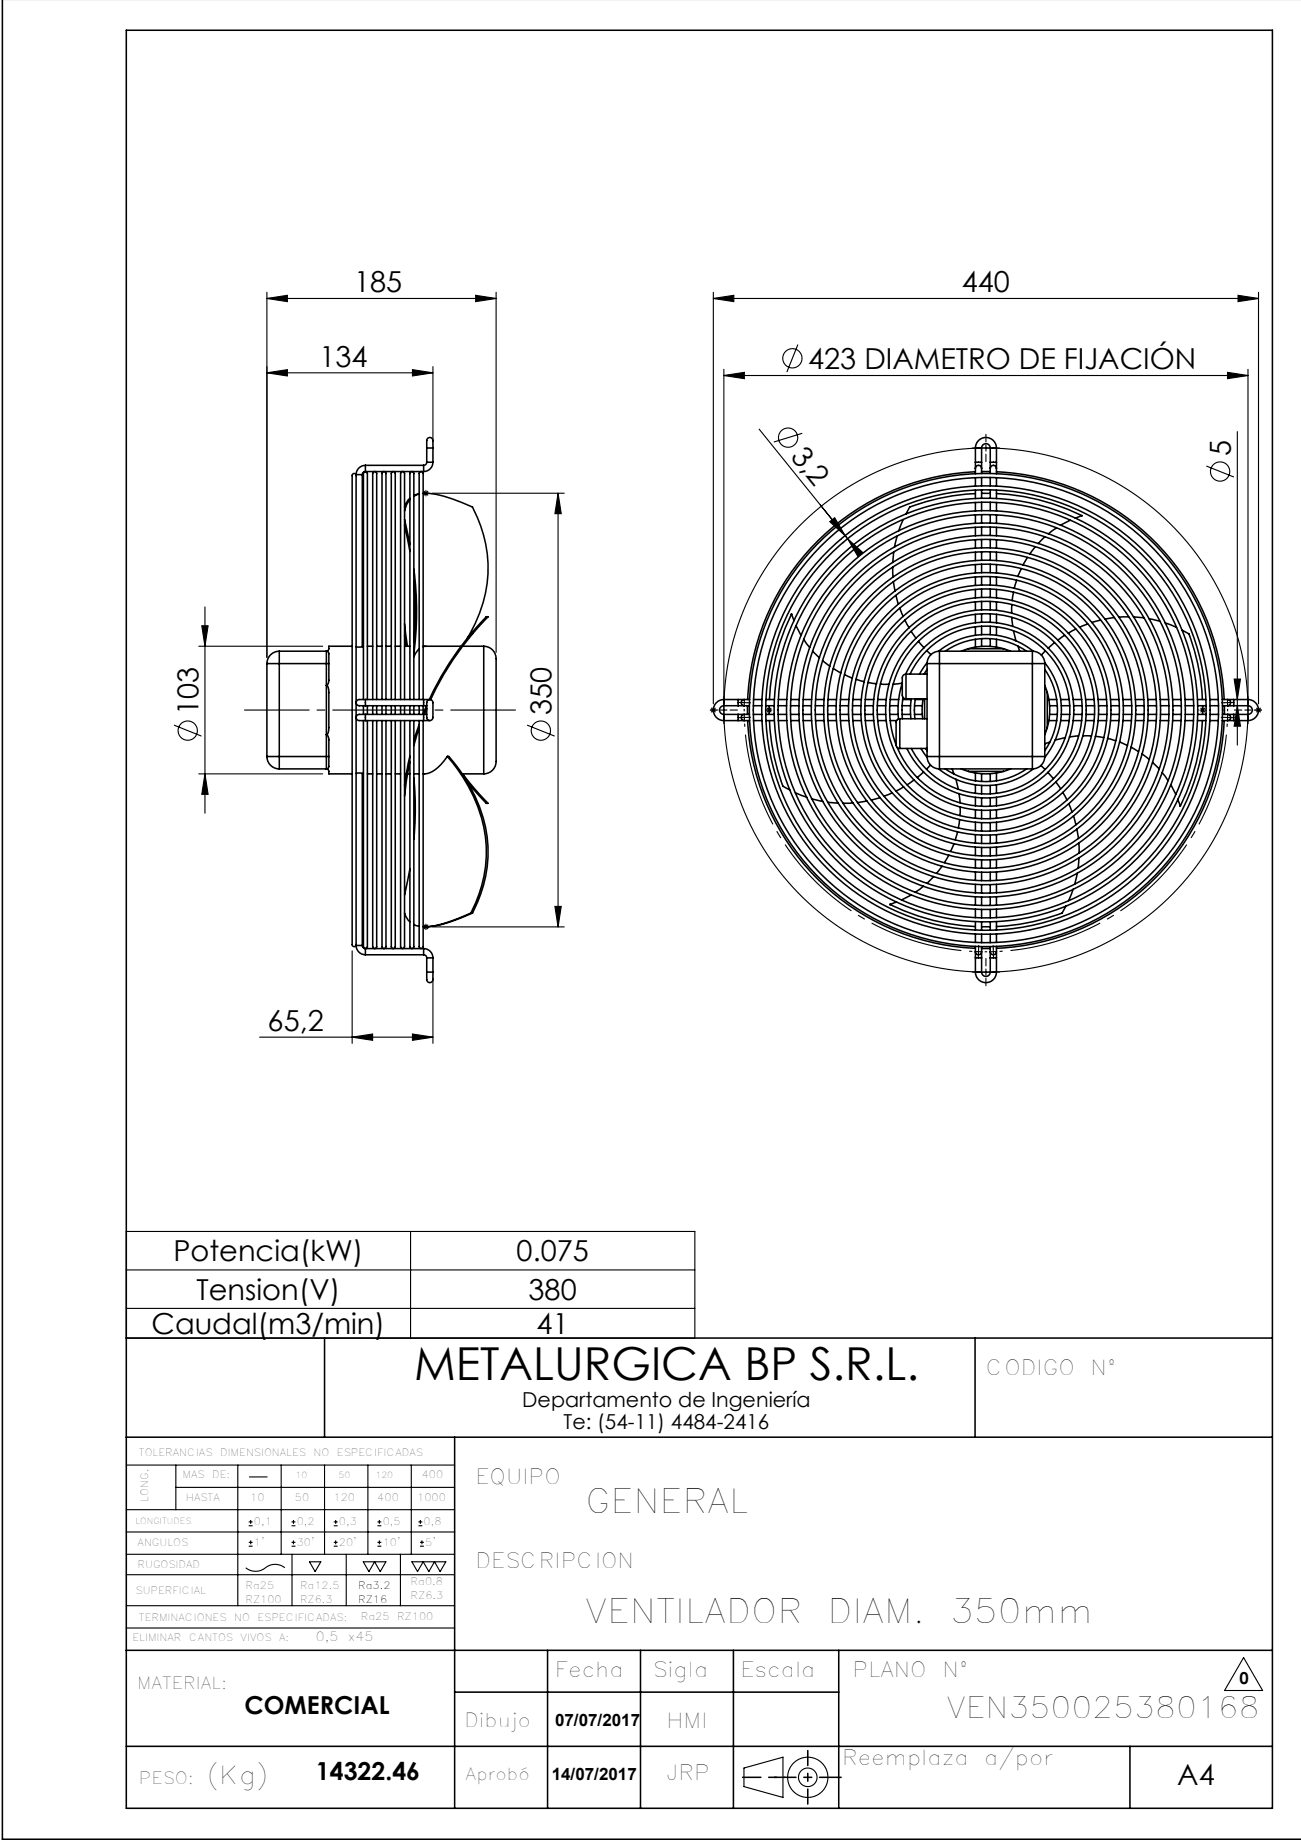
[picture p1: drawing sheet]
<svg xmlns="http://www.w3.org/2000/svg" width="210mm" height="297mm" viewBox="0 0 210 297" stroke-linecap="round" stroke-linejoin="round" font-family="sans-serif">
<g fill="none" stroke="#000" stroke-width=".18">
<path d="M43.1 48.2l3.3-.5v1zM43.1 48.2h37M43.1 47.2v58.9M66.6 59.7l3.3 .5-3.3 .5zM69.9 59.2v12.1M76.8 47.7l3.3 .5-3.3 .5zM80.1 47.2v58.1M115.1 48.2l3.3-.5v1zM115.1 47.2v66.4M115.1 48.2h88M116.8 59.6v54M128.8 55.6l-1.8 4.5"/>
<path d="M199.8 47.7l3.3 .5-3.3 .5zM201.4 59.6v54M203.1 47.2v66.4M43.1 60.2l3.3-.5v1zM43.1 60.2h26.8M68.3 79.6h1M68.4 79.3l.7 .7M68.8 79.1v1M69.1 79.3l-.7 .7M69.8 79.6h21.3M90.1 79.6l.5 3.3h-1zM90.1 79.6v70"/>
<path d="M116.8 60.6l3.3-.5v1zM116.8 60.6h84.6M122.5 69.3l14.3 17.7M129.5 69.9l-4.6 1.4M158.6 72.3h1M159.1 71.8v1M194.7 75.2l4.5 1.8M198.1 60.1l3.3 .5-3.3 .5zM199.7 69.7v50.6M33.1 98v33.3M133.9 84.2l.8-.6 1.7 2.9zM135.6 87.1h.1"/>
<path d="M136 87.6h.1M136.8 87l2.5 2.2-.8 .6zM28.1 117l4.4 1.8M32.1 104.3h20M32.6 101h1l-.5 3.3zM85.1 117l4.4 1.8M114.6 114.6h1M114.8 114.3l.7 .7M115.1 114.1v1M115.5 114.3l-.7 .7M116.3 114.6h1M116.8 114.1v1"/>
<path d="M119.6 113.4h1M120.2 112.9l-.1 1M123.6 114.6h1M123.8 114.3l.7 .7M124.1 114.1v1M124.5 114.3l-.7 .7M193.6 114.6h1M193.8 114.3l.7 .7M194.1 114.1v1M194.5 114.3l-.7 .7M198.1 113.9h.6M199.2 109.6h1l-.5 3.3z"/>
<path d="M199.7 113.9l.5 3.3h-1zM200.9 114.6h1M201.4 114.1v1M202.6 114.6h1M202.8 114.3l.7 .7M203.1 114.1v1M203.5 114.3l-.7 .7M32.1 124.9h20M33.1 124.9l.5 3.3h-1zM56.8 153.5v14.9M68.3 149.6h1M68.4 149.3l.7 .7"/>
<path d="M68.8 149.1v1M69.1 149.3l-.7 .7M69.8 149.6h21.3M69.9 157.9v10.5M89.6 146.3h1l-.5 3.3zM158.6 156.9h1M159.1 156.4v1M41.9 167.4h28M56.8 167.4l3.3-.5v1zM66.6 166.9l3.3 .5-3.3 .5zM20.4 198.8h91.8v17.2h-91.8zM66.3 198.8v17.2"/>
<path d="M20.4 205h91.8M20.4 211.2h91.8M20.4 236.5h53M28.4 236.5v7.2M38.4 236.5v22.7M40.3 238.4h2.8M45.4 236.5v14.4M52.4 236.5v14.4M59.4 236.5v14.4M66.4 236.5v14.4M20.4 259.2h53M20.4 254.2h53"/>
<path d="M20.4 250.9h53M20.4 247.3h53M20.4 243.7h53M28.4 240.1h45M39.7 253.1a2.65 2.65 0 0 0 3.5-.3 2.5 2.5 0 0 1 2.8 .3M40.1 246.3h.7M40.1 245.7h.7M40.2 249.6h.6M40.2 249h.6M40.5 245.3v.7M40.5 248.6v.7M47.1 246.3h.6"/>
<path d="M47.1 245.7h.6M47.1 249.6h.6M47.1 249h.6M47.1 250.9v8.3M47.4 245.3v.7M47.4 248.6v.7M50 252.1h1.8l-.9 1.6zM53.9 246.3h.6M53.9 245.7h.6M53.9 249.6h.6M53.9 249h.6M54.2 245.3v.7"/>
<path d="M54.2 248.6v.7M55.9 250.9v8.3M58.6 252.1h3.7l-.9 1.6-.9-1.6-1 1.6zM60.9 246.3h.7M60.9 245.7h.7M60.9 249.6h.7M60.9 249h.7M61.2 245.3v.7M61.2 248.6v.7M64.6 250.9v8.3M66.5 252.1h5.5l-1 1.6-.9-1.6-.9 1.6-.9-1.6-.9 1.6zM67.5 246.3h.7"/>
<path d="M67.5 245.7h.7M67.8 249.6h.6M67.8 249h.6M67.9 245.3v.7M68.1 248.6v.7M20.4 262.8h53M200.7 267.6l3.1 5.3h-6.1zM120.1 285.4l6.3-1.8v6.5l-6.3-1.7z"/>
<circle cx="127.9" cy="57.8" r="1.56"/>
<circle cx="127.2" cy="70.6" r="1.56"/>
<circle cx="196.9" cy="76.1" r="1.56"/>
<circle cx="30.3" cy="117.9" r="1.56"/>
<circle cx="87.3" cy="117.9" r="1.56"/>
<circle cx="159.1" cy="114.6" r="42.3"/>
<circle cx="130.4" cy="286.9" r="3.3"/>
<circle cx="130.4" cy="286.9" r="1.5"/>
</g>
<g fill="none" stroke="#000" stroke-width=".18" stroke-dasharray="15.2 1.3 1.3 1.3" stroke-linecap="butt">
<path d="M120.1 114.4v.4M120.1 115.8l.1 .5M120.1 115.8v-.5M198.1 115.8l.1-.5M198.1 115.8v.5M198.1 113.4v-.5M198.1 113.4l.1 .5M198.2 114.8v-.4M157.9 153.6h.5M157.9 153.6h-.5M158.9 153.6h.4M160.3 153.6h.5"/>
<path d="M160.3 153.6h-.5"/>
</g>
<path d="M120.2 116.8a39 39 0 0 0 36.7 36.8M161.3 153.6a39 39 0 0 0 36.8-36.8" fill="none" stroke="#000" stroke-width=".18" stroke-dasharray="15.2 1.3 1.3 1.3" stroke-dashoffset="-1.8" stroke-linecap="butt"/>
<g fill="none" stroke="#000" stroke-width=".18" stroke-dasharray="15.2 1.3 1.3 1.3">
<path d="M158.1 72.3h-1.2M159.1 71.3v-1.2M159.1 73.3v1.2M160.1 72.3h1.2M115.8 114.6h-1.2M116.8 113.6v-1.2M116.8 115.6v1.2M117.8 114.6h1.2M119.6 113.4h-.5M119.6 115.8h-.5M120.1 115.8h-.5M120.1 115.8h.5"/>
<path d="M120.6 113.4h.5M120.6 115.8h.5M197.6 115.8h-.5M197.6 113.4h-.5M198.1 115.8h.5M198.1 115.8h-.5M198.1 113.4h.5M198.1 113.4h-.5M198.6 115.8h.5M198.6 113.4h.5M200.4 114.6h-1.2M201.4 113.6v-1.2"/>
<path d="M201.4 115.6v1.2M202.4 114.6h1.2M157.9 154.1v.5M157.9 153.6v.5M157.9 153.6l.1-.5M158 153.1v-.5M158.1 156.9h-1.2M159.1 155.9v-1.2M159.1 157.9v1.2M160.1 156.9h1.2M160.3 153.1v-.5M160.3 153.6l.1 .5"/>
<path d="M160.3 153.6v-.5M160.4 154.1v.5"/>
</g>
<path d="M83.2 114.6h-43.7" fill="none" stroke="#000" stroke-width=".18" stroke-dasharray="15.2 1.3 1.3 1.3" stroke-dashoffset="4.8"/>
<g fill="none" stroke="#000" stroke-width=".25">
<path d="M.4 -.1v297h209.7M20.4 4.9h185v287h-185zM57.5 76.7a.33 .33 0 0 0-.4-.3 .33 .33 0 0 0-.3 .5v74.7a1.16 1.16 0 0 0 .2 1.2l.4-.1 .1-.2M57.5 76.8v75.8M57.5 76.6h1M57.5 76.6v.2M58.5 76.6v27.8h-1M59 76.1a.5 .5 0 0 0-.5 .5M59 75.1a1.5 1.5 0 0 0-1.5 1.5M59 75.1v1M59 75.1h9.4M59 76.1h9.4"/>
<path d="M67.7 79.8l-.9 .3M67.7 79.7l-.9 .3M68.3 79.6a13.6 13.6 0 0 1 6.3 1.5l1.7 .7a20.6 20.6 0 0 1-.9 21.2M68.4 75.1v1M68.8 79.6h-.5M68.9 72.3v-.7a.83 .83 0 0 1 .5-1 .81 .81 0 0 1 .5 1v.7M68.9 74.6a.5 .5 0 0 1-.5 .5M68.9 72.3h1M68.9 74.6h1M68.9 72.3v2.3M69.9 74.6a1.5 1.5 0 0 1-1.5 1.5M69.9 72.3v2.3"/>
<path d="M157.4 75.6v.9M157.4 74.6v1M157.4 72.3a1.7 1.7 0 0 1 1.7-1.7 1.7 1.7 0 0 1 1.7 1.7M157.4 76.2a38.5 38.5 0 0 0-36.7 36.7M157.4 75.6a.5 .5 0 0 1 .5-.5 .5 .5 0 0 1 .5 .5M157.4 79.7a34.4 34.4 0 0 0-10.6 2.1l-.6 1.2M157.4 74.6h1M157.4 72.3h1M157.4 72.3v2.3M157.4 77.1v1.4M157.4 79.1v1.4M158.4 75.6v.8"/>
<path d="M158.4 74.6v1M158.4 72.3a.7 .7 0 0 1 .7-.7 .7 .7 0 0 1 .7 .7M158.4 76.1h1.4M158.4 72.3v2.3M158.4 77.1v1.3M158.4 79.1v1.3M158.4 79.6h1.4M159.8 75.6v.8M159.8 74.6v1M159.8 75.6a.5 .5 0 0 1 .5-.5 .5 .5 0 0 1 .5 .5M159.8 74.6h1M159.8 72.3h1"/>
<path d="M159.8 72.3v2.3M159.8 77.1v1.3M159.8 79.1v1.3M160.8 75.6v.9M160.8 74.6v1M160.8 76.2a38.5 38.5 0 0 1 36.8 36.7M160.8 79.7a34.8 34.8 0 0 1 13.8 3.5M160.8 72.3v2.3M160.8 77.1v1.4M160.8 79.1v1.4M65.3 83.8l.9 4.1M65.3 84.7l.9 4.3"/>
<path d="M66.2 80.6a3.8 3.8 0 0 0-.9 1.9M66.2 80.4l-.7 1-.2 .4M66.8 91.9a52.3 52.3 0 0 1 0 13.6M66.8 93.8l.2 4.3-.2 5.6M127.8 99.1a34.8 34.8 0 0 0-3.6 13.8M127.8 99.1h.1M127.8 99.1l.4 1.1M144.1 91.6l.1 1.6M144.2 93.9l.3 1.5M144.3 89.1l-.2 1.7M144.6 96.1l.4 1.4M144.8 86.5l-.4 1.8"/>
<path d="M145.3 98.2l.5 1.3M145.8 83.9l-.7 1.8M157.4 81.1v1.4M157.4 83.1v1.4M157.4 85.1v1.4M157.4 87.1v1.4M157.4 89.1v1.4M157.4 91.1v1.4M157.4 93.1v1.4M157.4 95.1v1.4M157.4 97.1v1.4M157.4 99.2v1.3"/>
<path d="M158.4 81.1v1.3M158.4 83.1v1.3M158.4 85.1v1.3M158.4 87.1v1.3M158.4 89.1v1.3M158.4 91.1v1.3M158.4 93.1v1.3M158.4 95.1v1.3M158.4 97.1v1.3M158.4 99.1v1.3M159.8 81.1v1.3M159.8 83.1v1.3"/>
<path d="M159.8 85.1v1.3M159.8 87.1v1.3M159.8 89.1v1.3M159.8 91.1v1.3M159.8 93.1v1.3M159.8 95.1v1.3M159.8 97.1v1.3M159.8 99.1v1.3M160.8 81.1v1.4M160.8 83.1v1.4M160.8 85.1v1.4M160.8 87.1v1.4"/>
<path d="M160.8 89.1v1.4M160.8 91.1v1.4M160.8 93.1v1.4M160.8 95.1v1.4M160.8 97.1v1.4M160.8 99.2v1.3M163.3 99.7l.2 1.4M163.3 97.6v1.4M163.6 95.6l-.2 1.4M164.1 93.7l-.4 1.3M164.8 91.8l-.5 1.2M165.8 90l-.7 1.2"/>
<path d="M167.1 88.3l-.9 1.1M168.6 86.7l-1 1M170.5 85.2l-1.3 1M172.7 84l-1.5 .8M174.6 83.2h.1M174.6 83.2l-1.1 .4M179.9 99.7l-1.5 .2M182.2 99.6h-1.6M182.9 99.6l1.8 .1M185.5 99.9l1.7 .4M43.1 107.1h2M43.1 107.1v15"/>
<path d="M45.1 105.1a2 2 0 0 0-2 2M45.1 105.1v2M45.1 107.1h7.6M45.1 105.1h7.6M45.1 107.1v15M52.7 105.1v2M52.7 105.1l.2 .1 .2 .2v1.7M52.7 107.1h.4M52.7 107.1v15M53.1 107.1v2.8l-.2 .5-.2 .2a1.06 1.06 0 0 1 .4 1.2v6l-.2 .6-.2 .2 .2 .2 .2 .5v2.8M56.8 104.3h-3.7a.52 .52 0 0 1-.4 .8M58.5 104.3h.2"/>
<path d="M58.7 112.9v-35.6a1.16 1.16 0 0 1 .2-1.2 .42 .42 0 0 1 .4 .2 .42 .42 0 0 1 0 .5v36.1M58.7 116.3v35.6a1.16 1.16 0 0 0 .2 1.2 .42 .42 0 0 0 .4-.2 .42 .42 0 0 0 0-.4v-36.2M58.7 113.9v1.4M59 115.3h-.6a.58 .58 0 0 0-.7 .2 .58 .58 0 0 0 .1 .8h1.2M59 112.9h-.6a.58 .58 0 0 0-.7 .2 .58 .58 0 0 0 .1 .8h1.2M59 115.3v1M59 112.9v1M59 112.9h9.4M59 113.9h9.4M59 115.3h9.4M59 116.3h9.4M59.3 104.3h.9"/>
<path d="M59.3 113.9v1.4M60.2 112.9v-35.6a1.16 1.16 0 0 1 .2-1.2 .42 .42 0 0 1 .4 .2 .42 .42 0 0 1 0 .5v36.1M60.2 116.3v35.6a1.16 1.16 0 0 0 .2 1.2 .42 .42 0 0 0 .4-.2 .42 .42 0 0 0 0-.4v-36.2M60.2 113.9v1.4M60.8 104.3h.9M60.8 113.9v1.4M61.7 112.9v-35.6a1.16 1.16 0 0 1 .2-1.2 .42 .42 0 0 1 .4 .2 .42 .42 0 0 1 0 .5v36.1M61.7 116.3v35.6a1.16 1.16 0 0 0 .2 1.2 .42 .42 0 0 0 .4-.2 .42 .42 0 0 0 0-.4v-36.2M61.7 113.9v1.4M62.3 104.3h.9M62.3 113.9v1.4M63.2 112.9v-35.6a1.16 1.16 0 0 1 .2-1.2 .42 .42 0 0 1 .4 .2 .42 .42 0 0 1 0 .5v36.1"/>
<path d="M63.2 116.3v35.6a1.16 1.16 0 0 0 .2 1.2 .42 .42 0 0 0 .4-.2 .42 .42 0 0 0 0-.4v-36.2M63.2 113.9v1.4M63.8 104.3h.9M63.8 113.9v1.4M64.7 112.9v-35.6a1.16 1.16 0 0 1 .2-1.2 .42 .42 0 0 1 .4 .2 .42 .42 0 0 1 0 .5v36.1M64.7 116.3v35.6a1.16 1.16 0 0 0 .2 1.2 .42 .42 0 0 0 .4-.2 .42 .42 0 0 0 0-.4v-36.2M64.7 113.9v1.4M65.3 102.5l.3 1.8M65.3 100.7l.5 3.6M65.3 104.3h.9M65.3 113.9v1.4M66.2 112.9v-35.6a1.16 1.16 0 0 1 .2-1.2 .42 .42 0 0 1 .4 .2 .42 .42 0 0 1 0 .5v36.1"/>
<path d="M66.2 116.3v35.6a1.16 1.16 0 0 0 .2 1.2 .42 .42 0 0 0 .4-.2 .42 .42 0 0 0 0-.4v-36.2M66.2 113.9v1.4M66.8 113.9v1.4M67.7 112.9v-35.6a1.16 1.16 0 0 1 .2-1.2 .42 .42 0 0 1 .4 .2 .42 .42 0 0 1 0 .5v36.1M67.7 116.3v35.6a1.16 1.16 0 0 0 .2 1.2 .42 .42 0 0 0 .4-.2 .42 .42 0 0 0 0-.4v-36.2M67.7 117.5l-.9 2.8M67.7 116.9l-.9 2.7M67.7 104.7l-.6 .8-.3 .5M67.7 113.9v1.4M68.3 104.3h.2M68.3 113.9v1.4M68.4 115.3h.5"/>
<path d="M68.4 116.3h1M68.4 112.9h1M68.4 113.9h.5M68.4 115.3v1M68.4 112.9v1M68.8 113.9l-.5 1.3M68.9 114.4l-.4 .9M69 113.1a.57 .57 0 0 1 .7 0 .57 .57 0 0 1 .2 .7v1.1a1.33 1.33 0 0 1-.3 1.4 .6 .6 0 0 1-.6-.2 .6 .6 0 0 1-.1-.6v-2.1zM74.4 104.3l-6.1 .1M74.7 104.3h3.4M76 102.3a46.9 46.9 0 0 0-6.7 10.6M76 102.3l2.5-2.8 .3 .1-2.5 2.7"/>
<path d="M76 102.3h.3M76.3 102.3a46.7 46.7 0 0 0-6.8 10.6M78.1 104.3a2.13 2.13 0 0 1 2 2.6v15.1a2.32 2.32 0 0 1-2 2.9M78.1 104.3v20.6M116.8 113.9a.7 .7 0 0 0-.7 .7 .7 .7 0 0 0 .7 .7M116.8 112.9a1.7 1.7 0 0 0-1.7 1.7 1.7 1.7 0 0 0 1.7 1.7M116.8 115.3v1M116.8 112.9v1M116.8 112.9h2.3M116.8 113.9h2.3M116.8 115.3h2.3M116.8 116.3h2.3"/>
<path d="M119.1 113.9h1M119.1 112.9h1M119.1 116.3h1M119.1 115.3h1M119.1 112.9v1M119.1 115.3v1M120.1 115.3h.9M120.1 116.3h.9M120.1 112.9h.9M120.1 113.9h.9M120.1 115.3a.5 .5 0 0 0-.5 .5 .5 .5 0 0 0 .5 .5M120.1 112.9a.5 .5 0 0 0-.5 .5 .5 .5 0 0 0 .5 .5"/>
<path d="M120.6 113.9v1.4M120.7 116.3a38.5 38.5 0 0 0 36.7 36.8M121.6 113.9h1.4M121.6 115.3h1.4M121.6 112.9h1.4M121.6 116.3h1.4M123.6 113.9h1.4M123.6 115.3h1.4M123.6 112.9h1.4M123.6 116.3h1.4M124.2 113.9v1.4M124.2 116.3a34.4 34.4 0 0 0 2.2 10.6l1.1 .6"/>
<path d="M125.6 113.9h1.4M125.6 115.3h1.4M125.6 112.9h1.4M125.6 116.3h1.4M127.6 113.9h1.4M127.6 115.3h1.4M127.6 112.9h1.4M127.6 116.3h1.4M128.5 101l.8 1.6M129.6 113.9h1.4M129.6 115.3h1.4M129.6 112.9h1.4"/>
<path d="M129.6 116.3h1.4M129.7 103.2l1 1.3M131.2 105.1l1.1 1.1M131.6 113.9h1.4M131.6 115.3h1.4M131.6 112.9h1.4M131.6 116.3h1.4M132.8 106.7l1.2 .9M133.6 113.9h1.4M133.6 115.3h1.4M133.6 112.9h1.4M133.6 116.3h1.4"/>
<path d="M134.5 107.9l1.2 .7M135.6 113.9h1.4M135.6 115.3h1.4M135.7 112.9h1.3M135.7 116.3h1.3M136.3 108.9l1.3 .5M137.6 113.9h1.4M137.6 115.3h1.4M137.7 112.9h1.3M137.7 116.3h1.3M138.2 109.6l1.3 .4M139.6 113.9h1.4"/>
<path d="M139.6 115.3h1.4M139.7 112.9h1.3M139.7 116.3h1.3M140.1 110.2l1.4 .2M141.6 113.9h1.4M141.6 115.3h1.4M141.7 112.9h1.3M141.7 116.3h1.3M142.1 110.4h1.4M143.6 113.9h1.4M143.6 115.3h1.4M143.7 112.9h1.4"/>
<path d="M143.7 116.3h1M144.2 110.4l1.4-.1a14.2 14.2 0 0 0-.6 5.8M145.2 116a.76 .76 0 0 0-.6 1v3.2M145.2 116v4.8M145.2 116h4.4M145.6 113.9h1.4M145.6 115.3h1.4M145.7 112.9h1.4M145.8 112.6l-.2 2 .1 1.4M146.1 100.1l.6 1.2M146.2 108.8a14.2 14.2 0 0 1 21.6-5.5 14.2 14.2 0 0 1 .3 22.3 14.2 14.2 0 0 1-21.7-4.8M146.2 108.8a.8 .8 0 0 0-.6 1.1v2a.7 .7 0 0 0 .6 .9"/>
<path d="M146.2 108.8v4M146.2 108.8h3.4M146.2 112.8h3.4M146.9 108.8a13.5 13.5 0 0 1 20.6-4.9 13.5 13.5 0 0 1 .3 21.1 13.5 13.5 0 0 1-20.7-4.2M147.1 112.8l-.1 1.8v1.4M147.1 101.9l.8 1.1M147.6 113.9h1.3M147.6 115.3h1.3M147.7 112.9h1.3M147.7 112.8l-.1 1.8 .1 1.4M148.2 103.5l1 1.1M149 112.8l-.2 1.8 .1 1.4"/>
<path d="M149.2 112.8v3.2M149.6 105l.7 .7M149.6 108l-.4 .8M149.6 107.1h2M149.6 107.1v15M149.6 107l-1.2 1.8M151.5 105.1a12.2 12.2 0 0 1 15.3 0M151.6 105.1a2 2 0 0 0-2 2M151.6 105.1v2M151.6 107.1v15M151.6 107.1h15M151.6 105.1h15"/>
<path d="M152.6 105.1a11.5 11.5 0 0 1 13.1 0M156.3 104.7l-1.1 .4M156.3 104.7a10.3 10.3 0 0 1 5.7 0M156.3 104.7h5.7M157.4 101.2v1.3M157.4 103.2v1.3M158.4 101.1v1.3M158.4 103.1v1.2M159.8 101.1v1.3M159.8 103.1v1.2M160.8 101.2v1.3M160.8 103.2v1.3"/>
<path d="M162 104.7l1.1 .4M163.6 101.8l.4 1.7M164.3 104.3l.3 .8M166.6 105.1v2M166.6 105.1a2 2 0 0 1 2 2M166.6 107.1h2M166.6 107.1v15M168.6 107a12.2 12.2 0 0 1 0 15.3M168.6 108a11.5 11.5 0 0 1 0 13.2M168.6 110.6l.4 1.2M168.6 107.1v15M168.7 105.1l-.6 .6"/>
<path d="M169 117.5l-.4 1.1M169 111.8a10.3 10.3 0 0 1 0 5.7M169 111.8v5.7M169.3 116.3h1.3M169.3 112.9h1.3M169.4 113.9h1.3M169.4 115.3h1.3M169.5 119.8l-.9 .3M170.2 103.7l-1 .9M171.2 112.9h1.4M171.2 116.3h1.4M171.3 113.9h1.4"/>
<path d="M171.3 115.3h1.4M171.9 102.6l-1.2 .7M171.9 119.1l-1.6 .4M173.2 112.9h1.4M173.2 116.3h1.4M173.3 113.9h1.4M173.3 115.3h1.4M173.7 101.5l-1.3 .7M174.1 118.8l-1.5 .2M174.8 118.8h1.4M175.2 112.9h1.4M175.2 116.3h1.4"/>
<path d="M175.3 113.9h1.4M175.3 115.3h1.4M175.6 100.7l-1.3 .6M176.8 118.9l1.4 .2M177.3 112.9h1.3M177.3 116.3h1.3M177.3 113.9h1.4M177.3 115.3h1.4M177.6 100.1l-1.4 .4M178.8 119.2l1.3 .4M179.3 112.9h1.3M179.3 116.3h1.3"/>
<path d="M179.3 113.9h1.4M179.3 115.3h1.4M180.7 119.8l1.3 .5M181.3 112.9h1.3M181.3 116.3h1.3M181.3 113.9h1.4M181.3 115.3h1.4M183.3 112.9h1.3M183.3 116.3h1.3M183.3 113.9h1.4M183.3 115.3h1.4M185.3 112.9h1.3"/>
<path d="M185.3 116.3h1.3M185.3 113.9h1.4M185.3 115.3h1.4M187.3 112.9h1.3M187.3 116.3h1.3M187.3 113.9h1.4M187.3 115.3h1.4M188.1 100.5l1.8 .8M189.3 112.9h1.3M189.3 116.3h1.3M189.3 113.9h1.4M189.3 115.3h1.4"/>
<path d="M190.8 101.7l1.1 .6a34.4 34.4 0 0 1 2.2 10.6M191.3 112.9h1.3M191.3 116.3h1.3M191.3 113.9h1.4M191.3 115.3h1.4M193.3 112.9h1.4M193.3 116.3h1.4M193.3 113.9h1.4M193.3 115.3h1.4M194.1 116.3a34.6 34.6 0 0 1-3.6 13.8M194.1 113.9v1.4M195.3 112.9h1.4"/>
<path d="M195.3 116.3h1.4M195.3 113.9h1.4M195.3 115.3h1.4M197.3 116.3h.8M197.3 112.9h.8M197.3 115.3h.8M197.3 113.9h.8M197.6 116.3a38.5 38.5 0 0 1-36.8 36.8M197.6 113.9v1.4M198.1 115.3h1M198.1 116.3h1M198.1 112.9h1"/>
<path d="M198.1 113.9h1M198.1 115.3a.5 .5 0 0 1 .5 .5 .5 .5 0 0 1-.5 .5M198.1 112.9a.5 .5 0 0 1 .5 .5 .5 .5 0 0 1-.5 .5M199.1 115.3v1M199.1 112.9v1M199.1 112.9h2.3M199.1 113.9h2.3M199.1 115.3h2.3M199.1 116.3h2.3M201.4 113.9a.7 .7 0 0 1 .7 .7 .7 .7 0 0 1-.7 .7M201.4 112.9a1.7 1.7 0 0 1 1.7 1.7 1.7 1.7 0 0 1-1.7 1.7M201.4 112.9v1"/>
<path d="M201.4 115.3v1M43.1 122.1h2M43.1 122.1a2 2 0 0 0 2 2M45.1 122.1v2M45.1 122.1h7.6M45.1 124.1h7.6M52.7 124.1a.56 .56 0 0 1 .4 .8h3.7M52.7 122.1h.4M52.7 122.1v2M53.1 122.1v1.7l-.2 .2-.2 .1M57.5 124.8h1v27.8M58.5 124.9h.2"/>
<path d="M59.3 124.9h.9M60.8 124.9h.9M62.3 124.9h.9M63.8 124.9h.9M65.3 124.9h.3M65.8 124.9h.4M66.2 122.9l-.6 3.1-.3 2.5M66.2 122l-.9 4.8M66.8 125.6l.2 5.5-.2 4.4M66.8 124.9h.9M72.2 122.1a24 24 0 0 1 6.3 16.2 21.8 21.8 0 0 1-2.5 9.1M72.2 122.1a6.2 6.2 0 0 1-3.3 2.8h-.6"/>
<path d="M72.2 122.1h.2a24 24 0 0 1 6.4 16.2 21.7 21.7 0 0 1-2.5 9.1M74.6 124.9h3.5M74.7 124.9l2 2.5 2.1 2.3h-.3l-.1-.2-3-3.3M128.4 128l1.8 .7M131.1 129l1.7 .3M133.6 129.5l1.7 .1M137.7 129.6l-1.6 .1M140 129.3l-1.6 .2M142.1 128.7l-1.5 .4M144 128l-1.3 .5M144.6 120.2a.6 .6 0 0 0 .6 .6M144.6 120.2a15.5 15.5 0 0 1 16.4-21 15.5 15.5 0 0 1 10.9 24.3 15.5 15.5 0 0 1-26.6-1.8l-.5-1.1"/>
<path d="M145.2 120.8h4.4M145.9 127l-1.3 .7M147.6 125.9l-1.2 .8M148.6 120.8l1 1.5M149.1 124.6l-1 .9M149.4 120.8l.2 .4M149.6 122.1h2M149.6 122.1a2 2 0 0 0 2 2M150.2 123.5l-.6 .7M151.5 124.1a12.2 12.2 0 0 0 15.3 0M151.6 122.1v2M151.6 122.1h15"/>
<path d="M151.6 124.1h15M152.1 139.8l-.9 1.2M152.6 124.1a11.5 11.5 0 0 0 13.1 0M153.2 138l-.8 1.2M153.7 124.1l.3 .8M154 136.2l-.6 1.2M154.3 125.8l.4 1.6M154.6 134.3l-.4 1.2M154.8 128.1l.2 1.5M154.9 132.3l-.2 1.3M155 130.2l-.1 1.4M155.2 124.1l1.1 .4"/>
<path d="M156.3 124.5a10.3 10.3 0 0 0 5.7 0M156.3 124.5h5.7M157.4 124.8v1.2M157.4 126.7v1.4M157.4 128.7v1.4M157.4 130.7v1.4M157.4 132.7v1.4M157.4 134.7v1.4M157.4 136.7v1.4M157.4 138.7v1.4M158.4 124.9v1.2M158.4 126.8v1.3"/>
<path d="M158.4 128.8v1.3M158.4 130.8v1.3M158.4 132.8v1.3M158.4 134.8v1.4M158.4 136.8v1.4M158.4 138.8v1.4M159.8 124.9v1.2M159.8 126.8v1.3M159.8 128.8v1.3M159.8 130.8v1.3M159.8 132.8v1.3M159.8 134.8v1.4"/>
<path d="M159.8 136.8v1.4M159.8 138.8v1.4M160.8 124.8v1.2M160.8 126.7v1.4M160.8 128.7v1.4M160.8 130.7v1.4M160.8 132.7v1.4M160.8 134.7v1.4M160.8 136.7v1.4M160.8 138.7v1.4M163.1 124.1l-1.1 .4M166.6 122.1h2"/>
<path d="M166.6 122.1v2M168 123.6l.7 .6M168.6 122.1a2 2 0 0 1-2 2M169.1 124.7l.9 1M170.4 126.2l.8 1.1M171.5 127.9l.7 1.2M172.5 129.7l.5 1.4M173.3 131.7l.4 1.4M173.8 133.8l.3 1.5M174.1 136l.1 1.7M174.2 138.4l-.2 1.7M182.6 120.6l1.2 .7"/>
<path d="M184.3 121.7l1.2 .9M186 123.1l1.1 1M187.6 124.7l.9 1.3M189 126.7l.8 1.5M190.1 129l.4 1.1M190.5 130.1h.1M57.5 152.6a1.5 1.5 0 0 0 1.5 1.5M57.5 152.6h1M58.5 152.6a.5 .5 0 0 0 .5 .5M59 153.1v1M59 153.1h9.4M59 154.1h9.4"/>
<path d="M65.3 147.4l.2 .5 .7 .9M66.2 140.2l-.9 4.3M66.8 149.2l.9 .3M68.4 154.1a.5 .5 0 0 1 .5 .5M68.4 153.1a1.5 1.5 0 0 1 1.5 1.5M68.4 153.1v1M68.6 149.6h.2M68.9 156.9v.7a.83 .83 0 0 0 .5 1 .81 .81 0 0 0 .5-1v-.7M68.9 156.9h1M68.9 154.6h1M68.9 154.6v2.3M69.9 154.6v2.3"/>
<path d="M76 147.4l-.6 .2a17.2 17.2 0 0 1-7.1 2M76 147.4h.3M76.3 147.4a19.1 19.1 0 0 1-7.5 2.2M143.7 146a34.8 34.8 0 0 0 13.7 3.6M143.7 146h.1M144.7 145.6l-1 .4M147.1 144.4l-1.6 .9M149.1 143l-1.4 1M150.7 141.5l-1.1 1.1M157.4 152.8v.8M157.4 153.6v1M157.4 156.9a1.7 1.7 0 0 0 1.7 1.7 1.7 1.7 0 0 0 1.7-1.7"/>
<path d="M157.4 153.6a.5 .5 0 0 0 .5 .5 .5 .5 0 0 0 .5-.5M157.4 154.6h1M157.4 156.9h1M157.4 140.7v1.4M157.4 142.8v1.3M157.4 144.8v1.3M157.4 146.8v1.3M157.4 148.8v1.3M157.4 150.8v1.3M157.4 154.6v2.3M158.4 152.8v.8M158.4 153.6v1"/>
<path d="M158.4 156.9a.7 .7 0 0 0 .7 .7 .7 .7 0 0 0 .7-.7M158.4 153.1h1.4M158.4 140.8v1.4M158.4 142.8v1.4M158.4 144.8v1.4M158.4 146.8v1.4M158.4 148.8v1.4M158.4 150.8v1.4M158.4 154.6v2.3M158.4 149.6h1.4M159.8 152.8v.8M159.8 153.6v1"/>
<path d="M159.8 153.6a.5 .5 0 0 0 .5 .5 .5 .5 0 0 0 .5-.5M159.8 154.6h1M159.8 156.9h1M159.8 140.8v1.4M159.8 142.8v1.4M159.8 144.8v1.4M159.8 146.8v1.4M159.8 148.8v1.4M159.8 150.8v1.4M159.8 154.6v2.3M160.8 152.8v.8M160.8 153.6v1"/>
<path d="M160.8 140.7v1.4M160.8 142.8v1.3M160.8 144.8v1.3M160.8 146.8v1.3M160.8 148.8v1.3M160.8 150.8v1.3M160.8 154.6v2.3M172.1 146.2l-.7 1.2a34.4 34.4 0 0 1-10.6 2.2M173.2 143.5l-.7 1.9M173.9 140.9l-.4 1.8M20.4 216h185M52.4 216v16"/>
<path d="M157.4 216v16M20.4 232h185M73.4 232v59.9M20.4 266.4h185M73.4 273.1h62M88.4 266.4v25.5M103.4 266.4v25.5M118.4 266.4v25.5M135.4 266.4v25.5M20.4 281.9h185M182.4 281.9v10"/>
<circle cx="159.1" cy="114.6" r="35.5"/>
<circle cx="159.1" cy="114.6" r="33.5"/>
<circle cx="159.1" cy="114.6" r="26.2"/>
<circle cx="159.1" cy="114.6" r="29.5"/>
<circle cx="159.1" cy="114.6" r="27.5"/>
<circle cx="159.1" cy="114.6" r="34.2"/>
<circle cx="159.1" cy="114.6" r="38.2"/>
<circle cx="159.1" cy="114.6" r="23.5"/>
<circle cx="159.1" cy="114.6" r="21.5"/>
<circle cx="159.1" cy="114.6" r="37.5"/>
<circle cx="159.1" cy="114.6" r="20.2"/>
<circle cx="159.1" cy="114.6" r="16.2"/>
<circle cx="159.1" cy="114.6" r="18.2"/>
<circle cx="159.1" cy="114.6" r="28.2"/>
<circle cx="159.1" cy="114.6" r="19.5"/>
<circle cx="159.1" cy="114.6" r="32.2"/>
<circle cx="159.1" cy="114.6" r="24.2"/>
<circle cx="159.1" cy="114.6" r="25.5"/>
<circle cx="159.1" cy="114.6" r="36.2"/>
<circle cx="159.1" cy="114.6" r="30.2"/>
<circle cx="159.1" cy="114.6" r="17.5"/>
<circle cx="159.1" cy="114.6" r="31.5"/>
<circle cx="159.1" cy="114.6" r="22.2"/>
</g>
<path d="M119.9 286.9h6.8" fill="none" stroke="#000" stroke-width=".25" stroke-dasharray="6.3 1.3 1.3 1.3" stroke-dashoffset="3.4"/>
<path d="M125 286.9h10.8" fill="none" stroke="#000" stroke-width=".25" stroke-dasharray="6.3 1.3 1.3 1.3" stroke-dashoffset="2.9"/>
<path d="M130.4 282.6v8.6" fill="none" stroke="#000" stroke-width=".25" stroke-dasharray="6.3 1.3 1.3 1.3" stroke-dashoffset="3.9"/>
<g fill="#000">
<path d="M199.8 47.7l3.3 .5-3.3 .5zM115.1 48.2l3.3-.5v1z"/>
<path d="M43.1 60.2l3.3-.5v1zM66.6 59.7l3.3 .5-3.3 .5z"/>
<path d="M90.1 79.6l.5 3.3h-1zM89.6 146.3h1l-.5 3.3z"/>
<path d="M116.8 60.6l3.3-.5v1zM198.1 60.1l3.3 .5-3.3 .5z"/>
<path d="M133.9 84.2l.8-.6 1.7 2.9zM136.8 87l2.5 2.2-.8 .6z"/>
<path d="M199.2 109.6h1l-.5 3.3zM199.7 113.9l.5 3.3h-1z"/>
<path d="M33.1 124.9l.5 3.3h-1zM32.6 101h1l-.5 3.3z"/>
<path d="M66.6 166.9l3.3 .5-3.3 .5zM56.8 167.4l3.3-.5v1zM76.8 47.7l3.3 .5-3.3 .5zM43.1 48.2l3.3-.5v1z"/>
</g>
<text font-size="7.3" x="66.8" y="222.8">METALURGICA BP S.R.L.</text>
<g font-size="5.4">
<text x="94.5" y="244.2">GENERAL</text>
<text x="94.5" y="262">VENTILADOR</text>
<text x="133.6" y="262">DIAM.</text>
<text x="153.4" y="262">350mm</text>
</g>
<g font-size="4.7">
<text x="57.2" y="47.2">185</text>
<text x="155.3" y="47.2">440</text>
<text x="51.6" y="59.2">134</text>
<text x="130.5" y="59.5">423 DIAMETRO DE FIJACIÓN</text>
<text x="127.5" y="73.7" transform="rotate(51 127.5 73.7)">3,2</text>
<text x="198.7" y="73.5" transform="rotate(-90 198.7 73.5)">5</text>
<text x="32" y="115.4" transform="rotate(-90 32 115.4)">103</text>
<text x="89" y="115.4" transform="rotate(-90 89 115.4)">350</text>
<text x="43.2" y="166.4">65,2</text>
<text x="28" y="203.6">Potencia(kW)</text>
<text x="83.4" y="203.6">0.075</text>
<text x="31.7" y="209.8">Tension(V)</text>
<text x="85.3" y="209.8">380</text>
<text x="24.5" y="215.3">Caudal(m3/min)</text>
<text x="86.6" y="215.3">41</text>
<text x="152.8" y="277.2">VEN350025380168</text>
<text x="190" y="288.2">A4</text>
</g>
<g font-size="4">
<text x="39.5" y="276.7">COMERCIAL</text>
<text x="33.4" y="288">(Kg)</text>
<text x="51" y="287.3">14322.46</text>
</g>
<g font-size="3.4">
<text x="159.1" y="221.9">CODIGO</text>
<text x="176" y="221.9">Nº</text>
<text x="76.7" y="239.6">EQUIPO</text>
<text x="76.7" y="253.1">DESCRIPCION</text>
<text x="89.5" y="270.6">Fecha</text>
<text x="105.3" y="270.6">Sigla</text>
<text x="119.5" y="270.6">Escala</text>
<text x="137.6" y="270.6">PLANO</text>
<text x="152.1" y="270.6">Nº</text>
<text x="107.6" y="278.9">HMI</text>
<text x="107.6" y="287.3">JRP</text>
<text x="135.9" y="284.8">Reemplaza</text>
<text x="158.9" y="284.8">a/por</text>
</g>
<g font-size="3.3">
<text x="84.3" y="227.2">Departamento de Ingeniería</text>
<text x="91" y="230.7">Te: (54-11) 4484-2416</text>
</g>
<text font-size="3.1" x="75" y="278.7">Dibujo</text>
<g font-size="2.7">
<text x="22.1" y="272.7">MATERIAL:</text>
<text x="200.1" y="271.9">0</text>
<text x="89.6" y="278.7">07/07/2017</text>
<text x="22.4" y="288">PESO:</text>
<text x="75.1" y="287.3">Aprobó</text>
<text x="89.1" y="287.3">14/07/2017</text>
</g>
<g font-size="2">
<text x="51" y="264.8">0,5</text>
<text x="56.2" y="264.8">x45</text>
</g>
<g font-size="1.6">
<text x="22.4" y="235">TOLERANCIAS</text>
<text x="29.5" y="238.6">MAS</text>
<text x="34.3" y="238.6">DE:</text>
<text x="35.5" y="235">DIMENSIONALES</text>
<text x="50.6" y="235">NO</text>
<text x="54.4" y="235">ESPECIFICADAS</text>
<text x="68.1" y="238.6">400</text>
<text x="23.9" y="242.4" transform="rotate(-90 23.9 242.4)">LONG.</text>
<text x="30" y="242.4">HASTA</text>
<text x="40.4" y="242.4">10</text>
<text x="47.6" y="242.4">50</text>
<text x="53.8" y="242.4">120</text>
<text x="60.9" y="242.4">400</text>
<text x="67.4" y="242.4">1000</text>
<text x="22.2" y="249.5">ANGULOS</text>
<text x="41" y="246.2">0,1</text>
<text x="41" y="249.5">1'</text>
<text x="47.9" y="246.2">0,2</text>
<text x="47.9" y="249.5">30'</text>
<text x="54.7" y="246.2">0,3</text>
<text x="54.7" y="249.5">20'</text>
<text x="61.8" y="246.2">0,5</text>
<text x="61.8" y="249.5">10'</text>
<text x="68.4" y="246.2">0,8</text>
<text x="68.6" y="249.5">5'</text>
<text x="21.9" y="257.3">SUPERFICIAL</text>
<text x="22.2" y="253.1">RUGOSIDAD</text>
<text x="39.6" y="256.5">Ra25</text>
<text x="48.4" y="256.5">Ra12.5</text>
<text x="57.8" y="256.6">Ra3.2</text>
<text x="66.3" y="255.9">Ra0.8</text>
<text x="22.4" y="261.6">TERMINACIONES</text>
<text x="37.8" y="261.6">NO</text>
<text x="39.6" y="258.7">RZ100</text>
<text x="41.6" y="261.6">ESPECIFICADAS:</text>
<text x="48.4" y="258.7">RZ6.3</text>
<text x="57.8" y="258.8">RZ16</text>
<text x="58.3" y="261.5">Ra25</text>
<text x="64.1" y="261.5">RZ100</text>
<text x="66.3" y="258.1">RZ6.3</text>
<text x="21.4" y="264.9">ELIMINAR</text>
<text x="30.5" y="264.9">CANTOS</text>
<text x="38.8" y="264.9">VIVOS</text>
<text x="45.1" y="264.9">A:</text>
</g>
<g font-size="1.3">
<text x="47.7" y="238.6">10</text>
<text x="54.6" y="238.6">50</text>
<text x="60.6" y="238.6">120</text>
<text x="21.9" y="246">LONGITUDES</text>
</g>
</svg>
